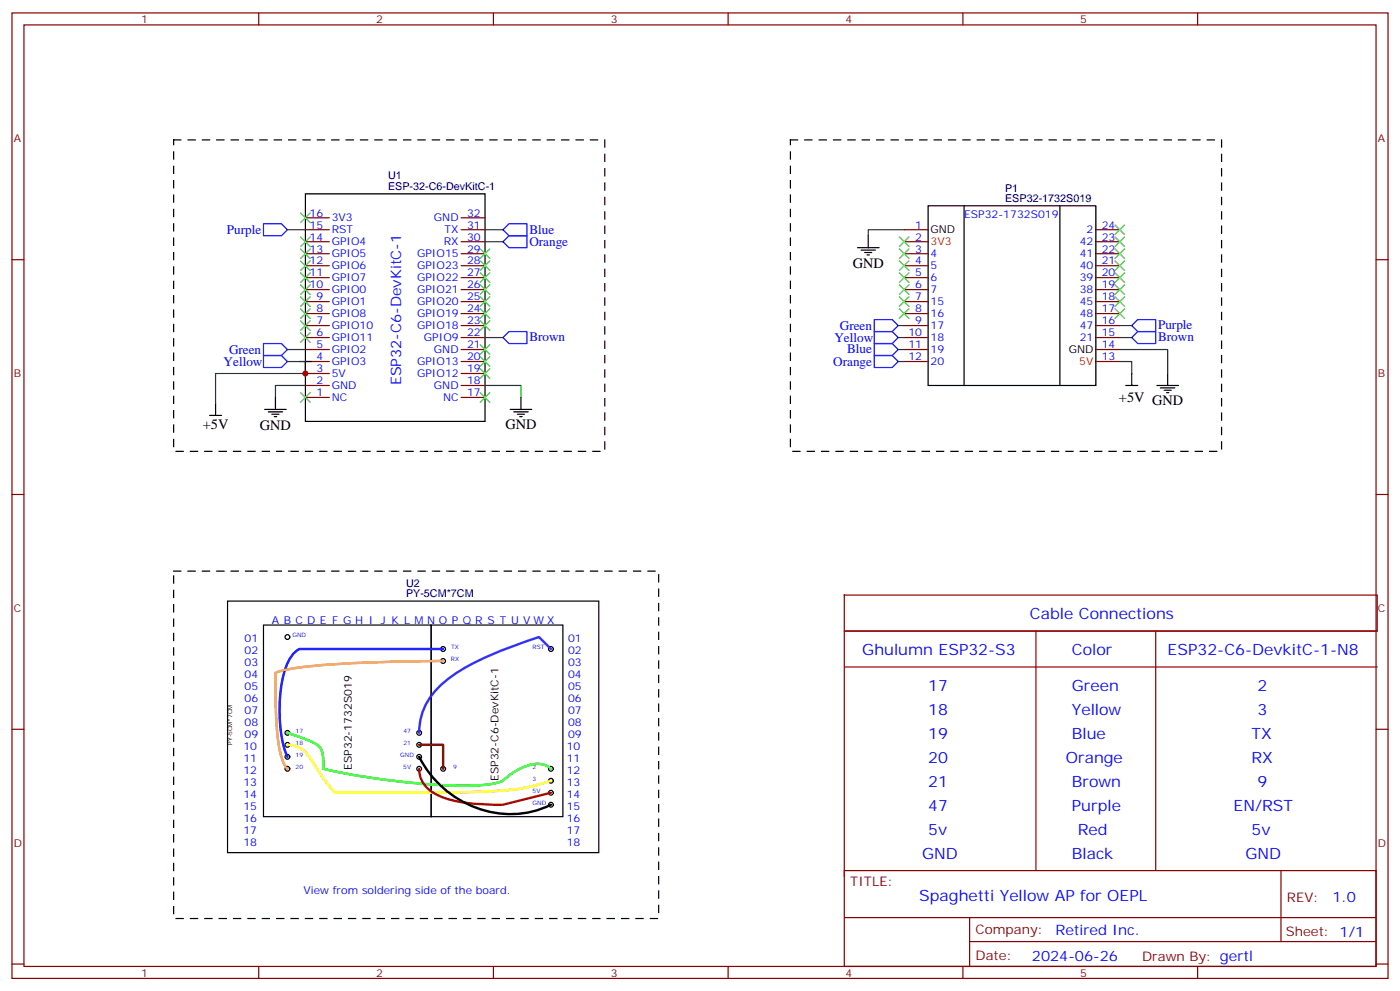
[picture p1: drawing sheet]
<svg xmlns="http://www.w3.org/2000/svg" width="412mm" height="292mm" viewBox="0 0 412 292" stroke-linecap="round" stroke-linejoin="round" font-family="sans-serif">
<g fill="none" stroke="#870000" stroke-width=".35">
<path d="M3.5 3.8h405.4v284.3h-405.4zM7.1 7.3h398.2v277.3h-398.2zM76.2 3.8v3.5M145.3 3.8v3.5M214.5 3.8v3.5M283.6 3.8v3.5M352.8 3.8v3.5M3.5 76.5h3.6M90 67.7h7M90 71.2h7M90 74.7h7M90 78.2h7"/>
<path d="M90 64.1h7M135.8 67.7h7.1M135.8 71.2h7.1M135.8 74.7h7.1M135.8 78.2h7.1M135.8 64.1h7.1M266.3 67.7h7.1M266.3 71.2h7.1M266.3 74.7h7.1M266.3 78.2h7.1M322.8 67.7h7M322.8 71.2h7"/>
<path d="M322.8 74.7h7M322.8 78.2h7M405.3 76.5h3.6M90 81.8h7M90 85.3h7M90 88.8h7M90 92.4h7M90 95.9h7M90 99.4h7M135.8 81.8h7.1M135.8 85.3h7.1M135.8 88.8h7.1"/>
<path d="M135.8 92.4h7.1M135.8 95.9h7.1M135.8 99.4h7.1M266.3 81.8h7.1M266.3 85.3h7.1M266.3 88.8h7.1M266.3 92.4h7.1M266.3 95.9h7.1M266.3 99.4h7.1M322.8 81.8h7M322.8 85.3h7M322.8 88.8h7"/>
<path d="M322.8 92.4h7M322.8 95.9h7M322.8 99.4h7M90 102.9h7M90 106.5h7M90 117.1h7M90 113.5h7M90 110h7M135.8 102.9h7.1M135.8 106.5h7.1M135.8 117.1h7.1M135.8 113.5h7.1"/>
<path d="M135.8 110h7.1M266.3 102.9h7.1M266.3 106.5h7.1M322.8 102.9h7M322.8 106.5h7M3.5 145.6h3.6M405.3 145.6h3.6M3.5 214.8h3.6M405.3 214.8h3.6M248.7 256.4h156.6v28.2h-156.6zM377.3 256.4v20.9M248.7 270.2h156.5"/>
<path d="M285.6 277.3h119.6M285.6 270.2v14.2M3.5 283.9h3.6M76.2 284.6v3.5M145.3 284.6v3.5M214.5 284.6v3.5M283.6 284.6v3.5M352.8 284.6v3.5M405.3 283.9h3.6"/>
</g>
<g fill="none" stroke="#000" stroke-width=".35">
<path d="M90 57.1h52.9v67h-52.9zM252.6 73h6.3M253.6 73.7h4.3M254.7 74.4h2.1M255.4 75.1h.7M255.8 69.4v3.6M273.4 60.6h49.4v52.9h-49.4zM284 60.6v52.9M312.2 60.6v52.9M63.5 118.8v3.5M81.1 117.1v3.5M88.2 106.5h3.5"/>
<path d="M90 106.5v3.5M153.5 117.1v3.5M331.6 113.5h3.5M333.4 110v3.5M340.8 113.5h6.3M341.8 114.2h4.3M342.9 114.9h2.1M343.6 115.6h.7M344 110v3.5M61.7 122.3h3.6M78 120.6h6.3M79 121.3h4.3"/>
<path d="M80.1 122h2.1M80.8 122.7h.7M150.3 120.6h6.3M151.3 121.3h4.3M152.4 122h2.1M153.1 122.7h.7M67 177h109.4v74.1h-109.4zM77.6 184.1h49.4v56.4h-49.4zM127 184.1h38.8v56.4h-38.8z"/>
<circle cx="84.7" cy="187.6" r=".71"/>
<circle cx="130.5" cy="194.7" r=".71"/>
<circle cx="130.5" cy="191.1" r=".71"/>
<circle cx="162.3" cy="191.1" r=".71"/>
<circle cx="84.7" cy="219.4" r=".71"/>
<circle cx="84.7" cy="215.8" r=".71"/>
<circle cx="123.5" cy="215.8" r=".71"/>
<circle cx="123.5" cy="219.4" r=".71"/>
<circle cx="84.7" cy="222.9" r=".71"/>
<circle cx="84.7" cy="226.4" r=".71"/>
<circle cx="123.5" cy="222.9" r=".71"/>
<circle cx="123.5" cy="226.4" r=".71"/>
<circle cx="130.5" cy="226.4" r=".71"/>
<circle cx="162.3" cy="237" r=".71"/>
<circle cx="162.3" cy="233.5" r=".71"/>
<circle cx="162.3" cy="226.4" r=".71"/>
<circle cx="162.3" cy="229.9" r=".71"/>
</g>
<g fill="none" stroke="#008700" stroke-width=".35">
<path d="M84.7 67.7h5.3M142.9 67.7h5.3M142.9 71.2h5.3M266.3 67.7h-10.5v1.7M142.9 99.4h5.3M264.6 95.9h1.7M264.6 99.4h1.7M329.8 95.9h3.6M329.8 99.4h3.6M84.7 106.5h5.3M84.7 102.9h5.3M90 110h-26.5v8.8"/>
<path d="M90 113.5h-8.9v3.6M142.9 113.5h10.6v3.6M264.6 106.5h1.7M264.6 102.9h1.7M329.8 106.5h3.6v3.5M329.8 102.9h14.2v7.1"/>
</g>
<path d="M77.6 65.9h5.3l1.8 1.8-1.8 1.7h-5.3zM148.2 67.7l1.7-1.8h5.3v3.5h-5.3zM149.9 69.4h5.3v3.6h-5.3l-1.7-1.8zM148.2 99.4l1.7-1.8h5.3v3.6h-5.3zM257.5 94.1h5.3l1.8 1.8-1.8 1.7h-5.3zM257.5 97.6h5.3l1.8 1.8-1.8 1.8h-5.3zM333.4 99.4l1.7-1.8h5.3v3.6h-5.3zM333.4 95.9l1.7-1.8h5.3v3.5h-5.3zM77.6 101.2h5.3l1.8 1.7-1.8 1.8h-5.3zM77.6 104.7h5.3l1.8 1.8-1.8 1.7h-5.3zM257.5 104.7h5.3l1.8 1.8-1.8 1.7h-5.3zM257.5 101.2h5.3l1.8 1.7-1.8 1.8h-5.3z" fill="none" stroke="#00f" stroke-width=".35"/>
<path d="M51.2 41.2h127v91.7h-127zM232.8 41.2h127v91.7h-127zM51.2 168.2h142.8v102.3h-142.8v-102.3" fill="none" stroke="#000" stroke-width=".35" stroke-dasharray="2.1 2.1"/>
<g fill="none" stroke="#3c3" stroke-width=".35">
<path d="M88.5 62.7l2.9 2.8M88.5 69.8l2.9 2.8M88.5 73.3l2.9 2.8M88.5 76.8l2.9 2.9M91.4 62.7l-2.9 2.8M91.4 69.8l-2.9 2.8M91.4 73.3l-2.9 2.8M91.4 76.8l-2.9 2.9M141.5 76.8l2.8 2.9M141.5 73.3l2.8 2.8M144.3 76.8l-2.8 2.9M144.3 73.3l-2.8 2.8"/>
<path d="M264.9 69.8l2.9 2.8M264.9 73.3l2.9 2.8M264.9 76.8l2.9 2.9M267.8 69.8l-2.9 2.8M267.8 73.3l-2.9 2.8M267.8 76.8l-2.9 2.9M328.4 66.3l2.9 2.8M328.4 69.8l2.9 2.8M328.4 73.3l2.9 2.8M328.4 76.8l2.9 2.9M331.3 66.3l-2.9 2.8M331.3 69.8l-2.9 2.8"/>
<path d="M331.3 73.3l-2.9 2.8M331.3 76.8l-2.9 2.9M88.5 80.4l2.9 2.8M88.5 83.9l2.9 2.8M88.5 87.4l2.9 2.8M88.5 90.9l2.9 2.9M88.5 94.5l2.9 2.8M88.5 98l2.9 2.8M91.4 80.4l-2.9 2.8M91.4 83.9l-2.9 2.8M91.4 87.4l-2.9 2.8M91.4 90.9l-2.9 2.9"/>
<path d="M91.4 94.5l-2.9 2.8M91.4 98l-2.9 2.8M141.5 94.5l2.8 2.8M141.5 90.9l2.8 2.9M141.5 87.4l2.8 2.8M141.5 83.9l2.8 2.8M141.5 80.4l2.8 2.8M144.3 94.5l-2.8 2.8M144.3 90.9l-2.8 2.9M144.3 87.4l-2.8 2.8M144.3 83.9l-2.8 2.8M144.3 80.4l-2.8 2.8"/>
<path d="M264.9 80.4l2.9 2.8M264.9 83.9l2.9 2.8M264.9 87.4l2.9 2.8M264.9 90.9l2.9 2.9M267.8 80.4l-2.9 2.8M267.8 83.9l-2.9 2.8M267.8 87.4l-2.9 2.8M267.8 90.9l-2.9 2.9M328.4 80.4l2.9 2.8M328.4 83.9l2.9 2.8M328.4 87.4l2.9 2.8M328.4 90.9l2.9 2.9"/>
<path d="M331.3 80.4l-2.9 2.8M331.3 83.9l-2.9 2.8M331.3 87.4l-2.9 2.8M331.3 90.9l-2.9 2.9M88.5 115.6l2.9 2.9M91.4 115.6l-2.9 2.9M141.5 115.6l2.8 2.9M141.5 108.6l2.8 2.8M141.5 105.1l2.8 2.8M141.5 101.5l2.8 2.9M144.3 115.6l-2.8 2.9M144.3 108.6l-2.8 2.8"/>
<path d="M144.3 105.1l-2.8 2.8M144.3 101.5l-2.8 2.9"/>
</g>
<path d="M248.7 175.3h157v10.5h-157zM248.7 196.4h157M305.2 185.8v70.6M340.4 185.8v70.6M405.7 185.8h-157v72.4" fill="none" stroke="#900" stroke-width=".35"/>
<path d="M84.7 215.8l5.7 2a5.9 5.9 0 0 1 4.5 3.8l.3 4.8a197.7 197.7 0 0 0 45.3 4.9l2-.1a17.2 17.2 0 0 0 5.7-1.3 15.6 15.6 0 0 1 11.2-4.9l2 .7 .9 .7" fill="none" stroke="#0f0" stroke-width=".71"/>
<path d="M84.7 219.4a8.2 8.2 0 0 1 7.4 4.9l3.2 5 3.5 4.2 36-.2a96.5 96.5 0 0 0 22.5-1.9l5-1.5" fill="none" stroke="#ff0" stroke-width=".71"/>
<path d="M130.5 191.1h-42.3a11.3 11.3 0 0 0-4.7 7.7 45.4 45.4 0 0 0 .6 22.9l.6 1.2" fill="none" stroke="#00f" stroke-width=".71"/>
<path d="M123.5 219.4h7v7" fill="none" stroke="#600" stroke-width=".71"/>
<path d="M130.5 194.7a439.8 439.8 0 0 0-42.5 1.9 25.7 25.7 0 0 0-6.9 1.6l.1 5.8a75.9 75.9 0 0 0 1.9 19.6l1 2.1 .6 .7" fill="none" stroke="#f90" stroke-width=".71"/>
<path d="M162.3 191.1l-3.6-3.5a103.1 103.1 0 0 0-25.5 11.5 20.2 20.2 0 0 0-9.7 16.7" fill="none" stroke="#60c" stroke-width=".71"/>
<path d="M123.5 226.4a8.6 8.6 0 0 0 6.3 8.2 50.4 50.4 0 0 0 18.4 2.4l14.1-3.5" fill="none" stroke="#f00" stroke-width=".71"/>
<path d="M123.5 222.9a30.1 30.1 0 0 0 34.9 15.7l3.9-1.6" fill="none" stroke="#000" stroke-width=".71"/>
<circle cx="90" cy="110" r=".88" fill="#c00"/>
<g font-size="4.6" fill="#00f">
<text x="303.4" y="182.3">Cable Connections</text>
<text x="254" y="192.9">Ghulumn ESP32-S3</text>
<text x="315.7" y="192.9">Color</text>
<text x="344" y="192.9">ESP32-C6-DevkitC-1-N8</text>
<text x="273.4" y="203.5">17</text>
<text x="315.7" y="203.5">Green</text>
<text x="370.4" y="203.5">2</text>
<text x="273.4" y="210.5">18</text>
<text x="315.7" y="210.5">Yellow</text>
<text x="370.4" y="210.5">3</text>
<text x="273.4" y="217.6">19</text>
<text x="315.7" y="217.6">Blue</text>
<text x="368.7" y="217.6">TX</text>
<text x="273.4" y="224.6">20</text>
<text x="314" y="224.6">Orange</text>
<text x="368.7" y="224.6">RX</text>
<text x="273.4" y="231.7">21</text>
<text x="315.7" y="231.7">Brown</text>
<text x="370.4" y="231.7">9</text>
<text x="273.4" y="238.8">47</text>
<text x="315.7" y="238.8">Purple</text>
<text x="363.4" y="238.8">EN/RST</text>
<text x="273.4" y="245.8">5v</text>
<text x="317.5" y="245.8">Red</text>
<text x="368.7" y="245.8">5v</text>
<text x="271.6" y="252.9">GND</text>
<text x="315.7" y="252.9">Black</text>
<text x="366.9" y="252.9">GND</text>
<text x="270.8" y="265.4">Spaghetti Yellow AP for OEPL</text>
</g>
<g font-size="4.2">
<text x="251.2" y="79">GND</text>
<text x="329.6" y="118.5">+5V GND</text>
<text x="59.7" y="126.3">+5V</text>
<text x="76.6" y="126.7">GND</text>
<text x="148.9" y="126.2">GND</text>
</g>
<g font-size="4.2" fill="#00f">
<text x="118.2" y="113.5" transform="rotate(-90 118.2 113.5)">ESP32-C6-DevKitC-1</text>
<text x="392.5" y="265.7">1.0</text>
<text x="310.9" y="275.2">Retired Inc.</text>
<text x="304" y="283">2024-06-26</text>
</g>
<g font-size="3.9" fill="#00f">
<text x="66.8" y="68.9">Purple</text>
<text x="155.9" y="69">Blue</text>
<text x="155.9" y="72.3">Orange</text>
<text x="155.9" y="100.5">Brown</text>
<text x="245.8" y="100.6">Yellow</text>
<text x="247.4" y="97.1">Green</text>
<text x="341.1" y="100.5">Brown</text>
<text x="341.1" y="97">Purple</text>
<text x="65.9" y="107.7">Yellow</text>
<text x="67.5" y="104.2">Green</text>
<text x="245.5" y="107.7">Orange</text>
<text x="249.5" y="104.1">Blue</text>
</g>
<g font-size="3.9" fill="#800">
<text x="250.5" y="261">TITLE:</text>
<text x="379.1" y="265.7">REV:</text>
<text x="287.4" y="275.2">Company:</text>
<text x="378.7" y="275.8">Sheet: 1/1</text>
<text x="287.4" y="282.9">Date:</text>
<text x="336.4" y="282.9">Drawn By: gertl</text>
</g>
<g font-size="3.2" fill="#800">
<text x="41.6" y="6.8">1</text>
<text x="110.8" y="6.8">2</text>
<text x="179.9" y="6.8">3</text>
<text x="249.1" y="6.8">4</text>
<text x="318.2" y="6.8">5</text>
<text x="4.1" y="41.9">A</text>
<text x="405.9" y="41.9">A</text>
<text x="4.1" y="111.1">B</text>
<text x="405.9" y="111.1">B</text>
<text x="4.1" y="180.2">C</text>
<text x="405.9" y="180.2">C</text>
<text x="4.1" y="249.3">D</text>
<text x="405.9" y="249.3">D</text>
<text x="41.6" y="287.6">1</text>
<text x="110.8" y="287.6">2</text>
<text x="179.9" y="287.6">3</text>
<text x="249.1" y="287.6">4</text>
<text x="318.2" y="287.6">5</text>
</g>
<g font-size="3.2" fill="#000080">
<text x="114.3" y="52.8">U1</text>
<text x="114.3" y="56">ESP-32-C6-DevKitC-1</text>
<text x="296.1" y="59.5">ESP32-1732S019</text>
<text x="296.1" y="56.6">P1</text>
<text x="119.6" y="172.8">U2</text>
<text x="119.6" y="176">PY-5CM*7CM</text>
</g>
<g font-size="3.2" fill="#00f">
<text x="91.2" y="63.8">16</text>
<text x="97.7" y="65.2">3V3</text>
<text x="127.8" y="65.2">GND</text>
<text x="137.6" y="63.8">32</text>
<text x="284" y="64.1">ESP32-1732S019</text>
<text x="91.2" y="70.8">14</text>
<text x="91.2" y="67.3">15</text>
<text x="97.7" y="68.7">RST</text>
<text x="131" y="68.7">TX</text>
<text x="137.6" y="70.8">30</text>
<text x="137.6" y="67.3">31</text>
<text x="269.6" y="67.3">1</text>
<text x="269.6" y="70.8">2</text>
<text x="320.1" y="68.7">2</text>
<text x="324.6" y="70.8">23</text>
<text x="324.6" y="67.3">24</text>
<text x="91.2" y="77.9">12</text>
<text x="91.2" y="74.4">13</text>
<text x="97.7" y="75.8">GPIO5</text>
<text x="97.7" y="72.2">GPIO4</text>
<text x="122.9" y="75.8">GPIO15</text>
<text x="130.7" y="72.2">RX</text>
<text x="137.6" y="77.9">28</text>
<text x="137.6" y="74.4">29</text>
<text x="269.6" y="74.4">3</text>
<text x="269.6" y="77.9">4</text>
<text x="274.1" y="75.8">4</text>
<text x="318.1" y="75.8">41</text>
<text x="318.1" y="72.2">42</text>
<text x="324.6" y="77.9">21</text>
<text x="324.6" y="74.4">22</text>
<text x="91.2" y="81.4">11</text>
<text x="97.7" y="82.8">GPIO7</text>
<text x="97.7" y="79.3">GPIO6</text>
<text x="122.9" y="82.8">GPIO22</text>
<text x="122.9" y="79.3">GPIO23</text>
<text x="137.6" y="81.4">27</text>
<text x="269.6" y="81.4">5</text>
<text x="274.1" y="79.3">5</text>
<text x="274.1" y="82.8">6</text>
<text x="318.1" y="82.8">39</text>
<text x="318.1" y="79.3">40</text>
<text x="324.6" y="81.4">20</text>
<text x="91.2" y="84.9">10</text>
<text x="93.2" y="88.5">9</text>
<text x="97.7" y="89.9">GPIO1</text>
<text x="97.7" y="86.4">GPIO0</text>
<text x="122.9" y="89.9">GPIO20</text>
<text x="122.9" y="86.4">GPIO21</text>
<text x="137.6" y="88.5">25</text>
<text x="137.6" y="84.9">26</text>
<text x="269.6" y="84.9">6</text>
<text x="269.6" y="88.5">7</text>
<text x="274.1" y="86.4">7</text>
<text x="274.1" y="89.9">15</text>
<text x="318.1" y="89.9">45</text>
<text x="318.1" y="86.4">38</text>
<text x="324.6" y="88.5">18</text>
<text x="324.6" y="84.9">19</text>
<text x="93.2" y="95.5">7</text>
<text x="93.2" y="92">8</text>
<text x="97.7" y="93.4">GPIO8</text>
<text x="122.9" y="93.4">GPIO19</text>
<text x="137.6" y="95.5">23</text>
<text x="137.6" y="92">24</text>
<text x="269.6" y="92">8</text>
<text x="269.6" y="95.5">9</text>
<text x="274.1" y="93.4">16</text>
<text x="318.1" y="93.4">48</text>
<text x="324.6" y="95.5">16</text>
<text x="324.6" y="92">17</text>
<text x="93.2" y="99.1">6</text>
<text x="97.7" y="100.5">GPIO11</text>
<text x="97.7" y="96.9">GPIO10</text>
<text x="122.9" y="96.9">GPIO18</text>
<text x="124.9" y="100.5">GPIO9</text>
<text x="137.6" y="99.1">22</text>
<text x="267.6" y="99.1">10</text>
<text x="274.1" y="96.9">17</text>
<text x="274.1" y="100.5">18</text>
<text x="318.1" y="100.5">21</text>
<text x="318.1" y="96.9">47</text>
<text x="324.6" y="99.1">15</text>
<text x="93.2" y="106.1">4</text>
<text x="93.2" y="102.6">5</text>
<text x="97.7" y="107.5">GPIO3</text>
<text x="97.7" y="104">GPIO2</text>
<text x="122.9" y="107.5">GPIO13</text>
<text x="127.8" y="104">GND</text>
<text x="137.6" y="106.1">20</text>
<text x="137.6" y="102.6">21</text>
<text x="267.6" y="102.6">11</text>
<text x="267.6" y="106.1">12</text>
<text x="274.1" y="104">19</text>
<text x="274.1" y="107.5">20</text>
<text x="324.6" y="106.1">13</text>
<text x="324.6" y="102.6">14</text>
<text x="93.2" y="113.2">2</text>
<text x="93.2" y="109.6">3</text>
<text x="97.7" y="111.1">5V</text>
<text x="122.9" y="111.1">GPIO12</text>
<text x="137.6" y="113.2">18</text>
<text x="137.6" y="109.6">19</text>
<text x="93.2" y="116.7">1</text>
<text x="97.7" y="118.1">NC</text>
<text x="97.7" y="114.6">GND</text>
<text x="127.8" y="114.6">GND</text>
<text x="130.5" y="118.1">NC</text>
<text x="137.6" y="116.7">17</text>
<text x="80.1" y="183.7">A B C D E F G H I J K L M N O P Q R S T U V W X</text>
<text x="72.1" y="189.2">01</text>
<text x="167.3" y="189.2">01</text>
<text x="72.1" y="196.3">03</text>
<text x="72.1" y="192.7">02</text>
<text x="167.3" y="192.7">02</text>
<text x="167.3" y="196.3">03</text>
<text x="72.1" y="203.3">05</text>
<text x="72.1" y="199.8">04</text>
<text x="167.3" y="199.8">04</text>
<text x="167.3" y="203.3">05</text>
<text x="72.1" y="206.8">06</text>
<text x="167.3" y="206.8">06</text>
<text x="72.1" y="213.9">08</text>
<text x="72.1" y="210.4">07</text>
<text x="167.3" y="210.4">07</text>
<text x="167.3" y="213.9">08</text>
<text x="71.7" y="220.9">10</text>
<text x="72.1" y="217.4">09</text>
<text x="167" y="220.9">10</text>
<text x="167.3" y="217.4">09</text>
<text x="71.7" y="224.5">11</text>
<text x="167" y="224.5">11</text>
<text x="71.7" y="231.5">13</text>
<text x="71.7" y="228">12</text>
<text x="167" y="228">12</text>
<text x="167" y="231.5">13</text>
<text x="71.7" y="238.6">15</text>
<text x="71.7" y="235.1">14</text>
<text x="167" y="235.1">14</text>
<text x="167" y="238.6">15</text>
<text x="71.7" y="245.6">17</text>
<text x="71.7" y="242.1">16</text>
<text x="167" y="242.1">16</text>
<text x="167" y="245.6">17</text>
<text x="71.7" y="249.2">18</text>
<text x="167" y="249.2">18</text>
<text x="89.4" y="263.3">View from soldering side of the board.</text>
</g>
<g font-size="3.2">
<text x="274.1" y="68.7">GND</text>
<text x="314.8" y="104">GND</text>
<text x="103.6" y="226.8" transform="rotate(-90 103.6 226.8)">ESP32-1732S019</text>
<text x="146.8" y="230" transform="rotate(-90 146.8 230)">ESP32-C6-DevKitC-1</text>
</g>
<g font-size="3.2" fill="#f00">
<text x="274.1" y="72.2">3V3</text>
<text x="317.9" y="107.5">5V</text>
</g>
<g font-size="1.8" fill="#00f">
<text x="86.2" y="187.6">GND</text>
<text x="132.9" y="191.1">TX</text>
<text x="156.9" y="191.1">RST</text>
<text x="132.8" y="194.7">RX</text>
<text x="87.1" y="215.8">17</text>
<text x="118.8" y="215.8">47</text>
<text x="87.1" y="219.4">18</text>
<text x="118.8" y="219.4">21</text>
<text x="87.1" y="222.9">19</text>
<text x="87.1" y="226.4">20</text>
<text x="117.9" y="222.9">GND</text>
<text x="118.8" y="226.4">5V</text>
<text x="133.5" y="226.4">9</text>
<text x="156.9" y="226.4">2</text>
<text x="156.9" y="233.5">5V</text>
<text x="156.9" y="229.9">3</text>
<text x="156.9" y="237">GND</text>
</g>
<text font-size="1.8" x="68.4" y="219.3" transform="rotate(-90 68.4 219.3)">PY-5CM*7CM</text>
</svg>
